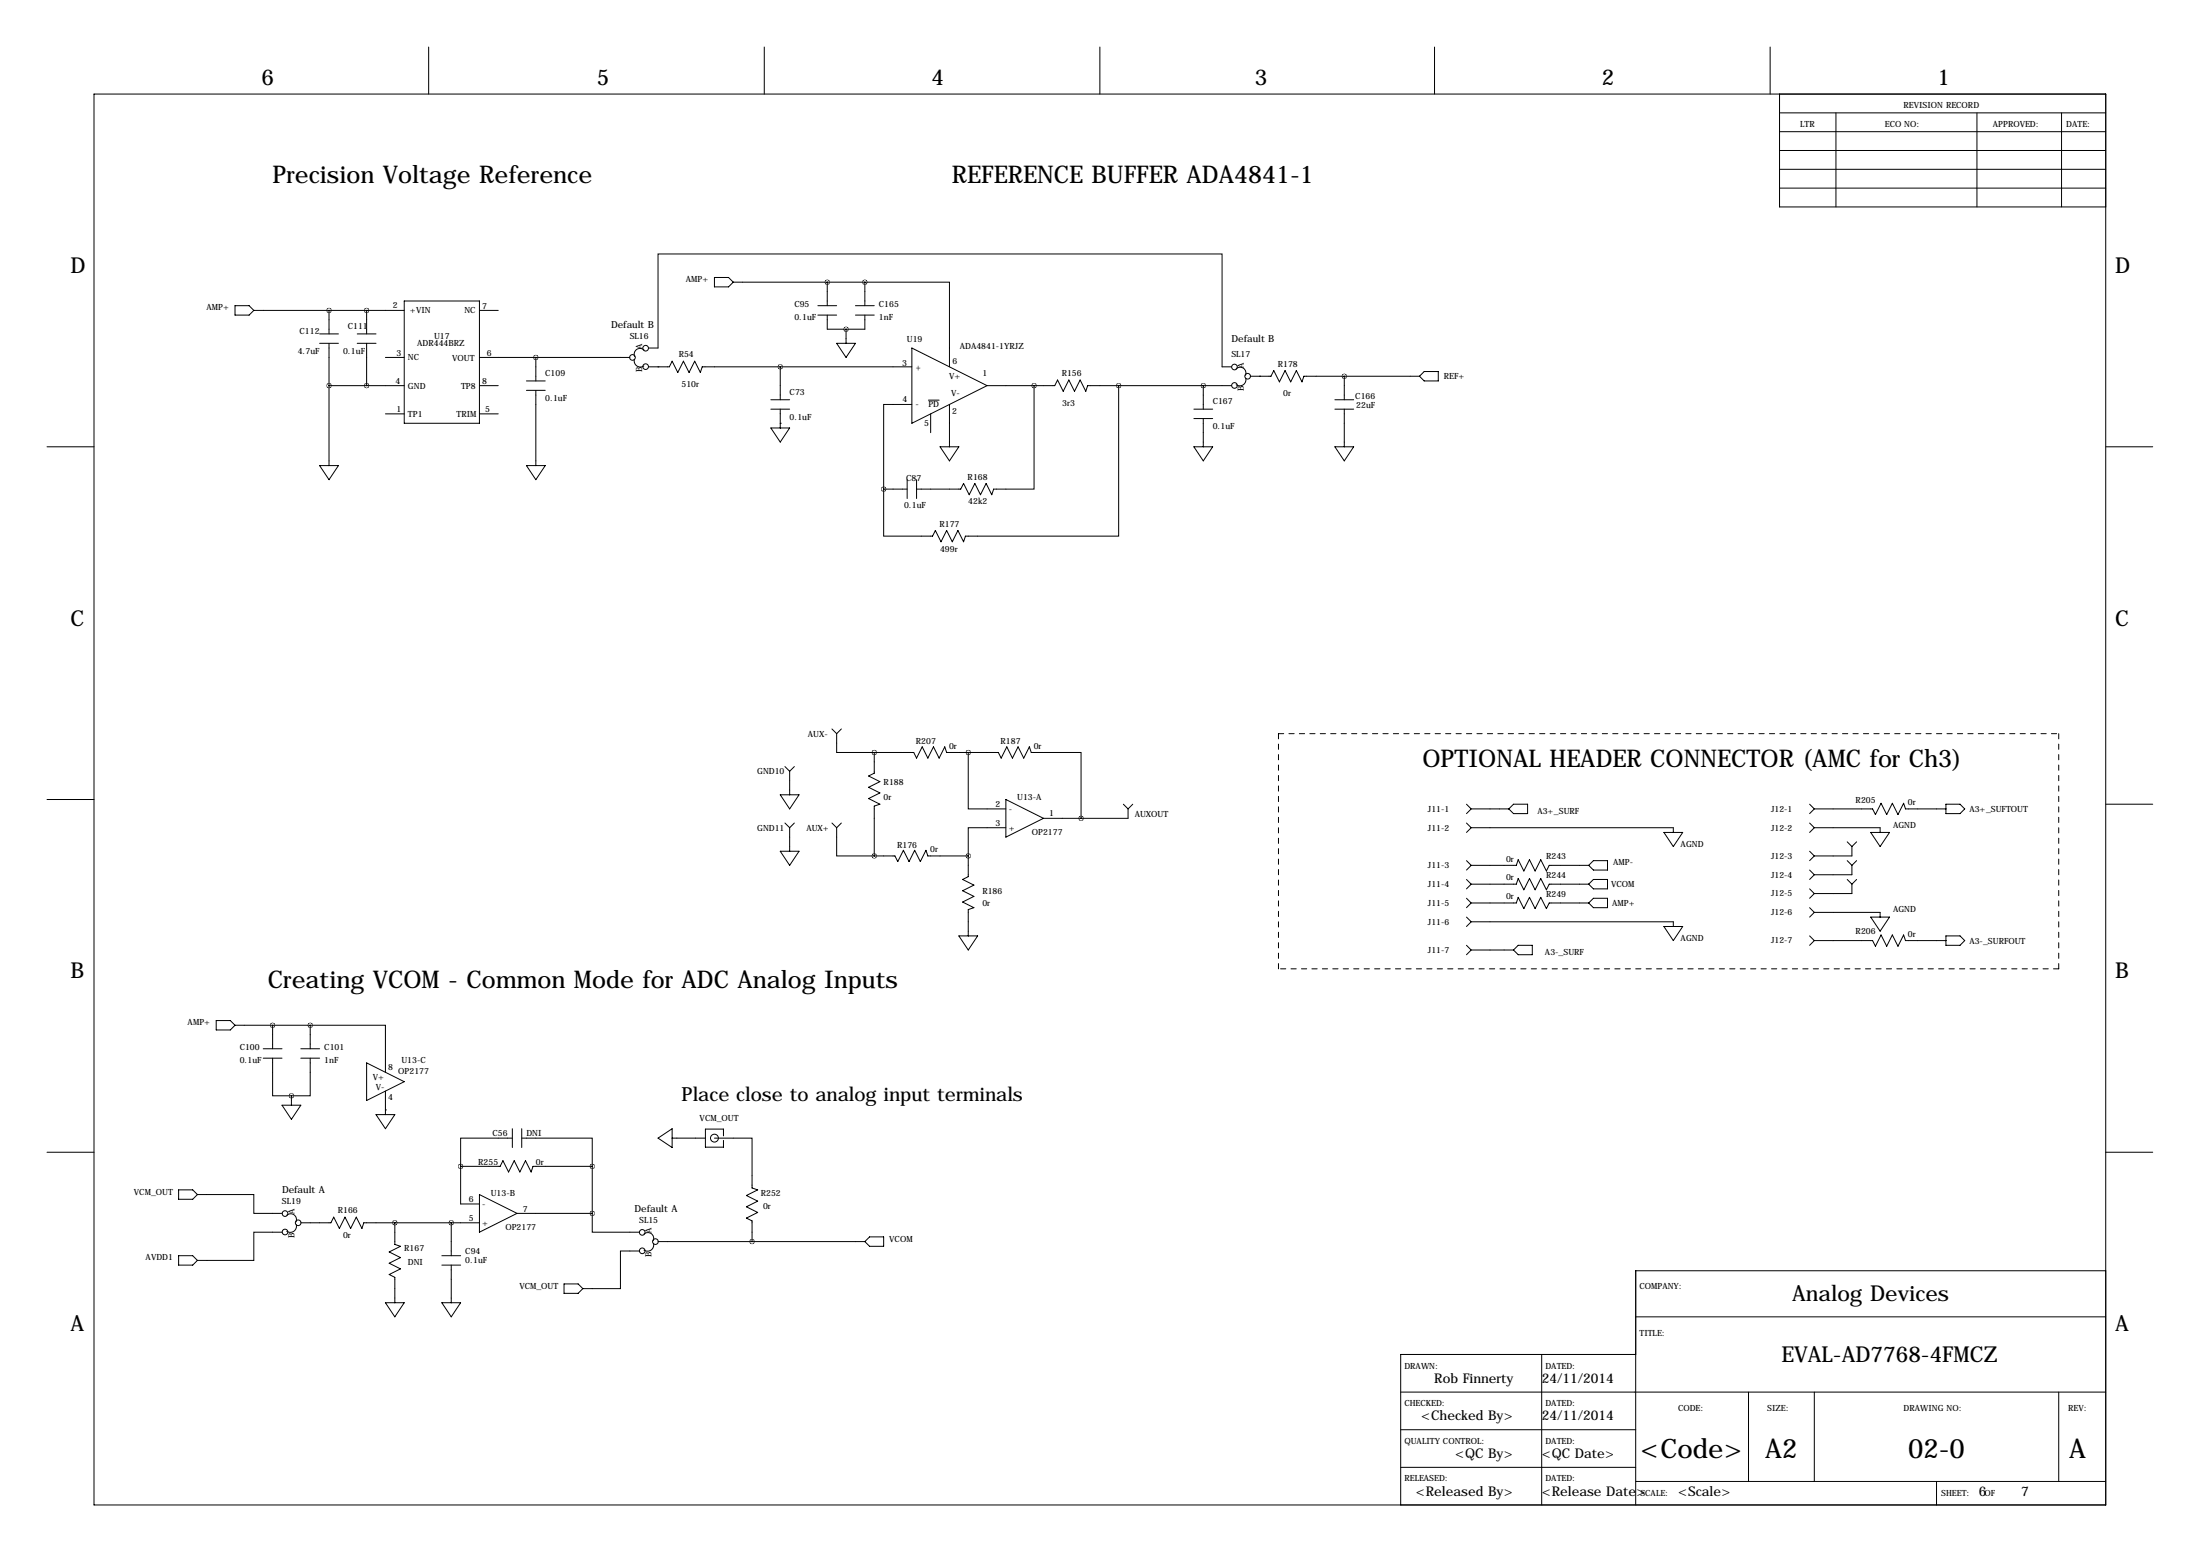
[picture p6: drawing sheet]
<svg xmlns="http://www.w3.org/2000/svg" width="594mm" height="419mm" viewBox="0 0 594 419" stroke-linecap="round" stroke-linejoin="round" font-family="sans-serif">
<g fill="none" stroke="#000" stroke-width=".27">
<path d="M115.8 12.7v12.7M206.5 12.7v12.7M297.2 12.7v12.7M387.6 12.7v12.7M478.3 12.7v12.7M25.4 25.4h543.6v381h-543.6zM480.8 25.4v30.5h88.2M480.8 30.5h88.2M480.8 35.6h88.2M496.1 30.5v25.4M534.2 30.5v25.4M557 30.5v25.4"/>
<path d="M480.8 40.6h88.2M480.8 45.7h88.2M480.8 50.8h88.2M193 74.9h3.8l1.3 1.3-1.3 1.3h-3.8zM198.1 76.2h35.6M223.5 76.2v6.4M233.7 76.2h22.8v22.9M233.7 76.2v6.4M63.5 82.6h3.8l1.3 1.2-1.3 1.3h-3.8zM68.6 83.8h40.6M86.4 90.2h5M86.4 92.7h5"/>
<path d="M88.9 83.8v6.4M88.9 92.7v33M96.5 90.2h5.1M96.5 92.7h5.1M99.1 83.8v6.4M99.1 92.7v11.4M104.1 96.5h5.1M109.2 81.3h20.3v33h-20.3zM129.5 83.8h5.1M129.5 96.5h40.7M144.8 96.5v6.4M171.4 97a1.68 1.68 0 0 0 .7 1.8 1.68 1.68 0 0 0 1.9 0"/>
<path d="M174 94.5a1.57 1.57 0 0 0-2-.1 1.57 1.57 0 0 0-.5 1.9M175.3 94h2.5v-25.4h152.4v30.5h2.5M175.3 99.1h5.5l.8-1.6 1.5 3.1 1.6-3.1 1.5 3.1 1.5-3.1 1.5 3.1 .5-1.5h56.7M177.8 99.1h.1M210.8 99.1v8.8M221 85.1h5.1M221 82.6h5.1M223.5 85.1v3.8h10.2v-3.8M226.1 92.7h5l-2.5 3.8zM228.6 88.9v3.8M231.1 85.1h5.1M231.1 82.6h5.1"/>
<path d="M246.4 94l20.3 10.1-20.3 10.2zM334 99.6a1.57 1.57 0 0 1 2-.2 1.57 1.57 0 0 1 .5 2M88.9 104.1h20.3M104.1 111.8h5.1M129.5 111.8h5.1M129.5 104.1h5.1M142.2 102.9h5.1M142.2 105.4h5.1M144.8 105.4v20.3M208.3 107.9h5.1M208.3 110.5h5.1M208.3 115.6h5.1l-2.6 3.8z"/>
<path d="M210.8 114.3h.1M210.8 110.5v5.1M246.4 109.2h-7.6v22.9M250.8 108.1h2.9M251.5 111.8v5M256.5 109.2v11.4M266.7 104.1h18.3l.8-1.5 1.5 3.1 1.5-3.1 1.5 3.1 1.5-3.1 1.6 3.1 .5-1.6h38.8M279.4 104.1v28h-10.9l-.5 1.5-1.6-3-1.5 3-1.5-3-1.5 3-1.6-3-.7 1.5h-12M302.3 104.1v40.7h-41.4l-.6 1.5-1.5-3-1.5 3-1.5-3-1.5 3-1.6-3-.7 1.5h-13.2v-12.7M322.6 110.5h5.1M322.6 113h5.1M325.1 104.1v6.4"/>
<path d="M325.1 113v7.6M336.6 102.1a1.68 1.68 0 0 1-.7 1.8 1.68 1.68 0 0 1-1.9 0M337.8 101.6h5.6l.8-1.5 1.5 3 1.5-3 1.5 3 1.6-3 1.5 3 .5-1.5h31.2M340.4 101.6h.1M360.7 107.9h5.1M360.7 110.5h5.1M363.2 101.6v6.3M363.2 110.5v10.1M383.5 101.6l1.3-1.3h3.8v2.6h-3.8zM12.7 120.6h12.7M86.4 125.7h5l-2.5 3.8zM142.2 125.7h5.1l-2.5 3.8z"/>
<path d="M238.8 132.1h6.3M245.1 129.5v5.1M247.6 129.5v5.1M254 120.6h5.1l-2.6 3.9zM322.6 120.6h5.1l-2.6 3.9zM360.7 120.6h5.1l-2.6 3.9zM569 120.6h12.7M224.8 196.8l1.3 1.3M226.1 198.1v5.1h10.1M227.3 196.8l-1.2 1.3M12.7 215.9h12.7M210.8 214.6h5.1l-2.5 3.8z"/>
<path d="M212.1 207l1.3 1.3M213.4 208.3v6.3M214.6 207l-1.2 1.3M236.2 203.2h10.7l.7 1.5 1.6-3 1.5 3 1.5-3 1.5 3 1.6-3 .5 1.5h13.9l.8 1.5 1.5-3 1.6 3 1.5-3 1.5 3 1.5-3 .5 1.5h13.5v17.8M236.2 203.2v5.6l-1.5 .7 3 1.6-3 1.5 3 1.5-3 1.5 3 1.6-1.5 .5v13.4M261.6 203.2v15.2h10.2M271.8 215.9l10.1 5.1-10.1 5.1zM303.5 217.2l1.3 1.2M304.8 218.4v2.6h-22.9M306.1 217.2l-1.3 1.2M396.2 217.2l1.3 1.2M397.5 218.4h10.2"/>
<path d="M397.5 218.4l-1.3 1.3M408.9 217.2h3.8v2.5h-3.8l-1.2-1.3zM488.9 217.2l1.3 1.2M490.2 218.4h15.8l.7 1.6 1.6-3.1 1.5 3.1 1.5-3.1 1.5 3.1 1.5-3.1 .6 1.5h10.9M490.2 218.4l-1.3 1.3M525.8 217.2h3.8l1.3 1.2-1.3 1.3h-3.8zM569 217.2h12.7M210.8 229.9h5.1l-2.5 3.8zM212.1 222.2l1.3 1.3M213.4 223.5v6.4M214.6 222.2l-1.2 1.3M224.8 222.2l1.3 1.3"/>
<path d="M226.1 223.5v7.6h10.1M227.3 222.2l-1.2 1.3M236.2 231.1h5.6l.8 1.6 1.5-3.1 1.5 3.1 1.5-3.1 1.6 3.1 1.5-3.1 .5 1.5h10.9M261.6 231.1v5.6l-1.5 .8 3 1.5-3 1.5 3 1.6-3 1.5 3 1.5-1.5 .5v7.1M271.8 223.5h-10.2v7.6M396.2 222.2l1.3 1.3M396.2 232.4l1.3 1.3M396.2 237.5l1.3 1.3M397.5 223.5h54.6v1.3M397.5 223.5l-1.3 1.3M397.5 233.7h12.2l.5-1.5 1.5 3 1.6-3 1.5 3 1.5-3 1.5 3 .8-1.5h10.7M397.5 233.7l-1.3 1.2"/>
<path d="M397.5 238.8h12.2l.5-1.6 1.5 3.1 1.6-3.1 1.5 3.1 1.5-3.1 1.5 3.1 .8-1.5h10.7M397.5 238.8l-1.3 1.2M429.3 238.8l1.2-1.3h3.8v2.5h-3.8zM430.5 232.4h3.8v2.5h-3.8l-1.2-1.2zM449.6 224.8h5.1l-2.6 3.8zM488.9 222.2l1.3 1.3M488.9 229.9l1.3 1.2M488.9 234.9l1.3 1.3M490.2 223.5h17.8v1.3M490.2 223.5l-1.3 1.3M490.2 231.1l-1.3 1.3M490.2 236.2l-1.3 1.3"/>
<path d="M499.1 232.4l1.3 1.3M499.1 227.3l1.3 1.3M499.1 237.5l1.3 1.3M500.4 228.6v2.5h-10.2M500.4 233.7v2.5h-10.2M500.4 238.8v2.5h-10.2M501.6 227.3l-1.2 1.3M501.6 232.4l-1.2 1.3M501.6 237.5l-1.2 1.3M505.5 224.8h5l-2.5 3.8zM259.1 252.7h5.1l-2.6 3.8zM396.2 242.6l1.3 1.2"/>
<path d="M396.2 247.6l1.3 1.3M396.2 255.3l1.3 1.2M397.5 243.8h12.2l.5-1.5 1.5 3.1 1.6-3.1 1.5 3.1 1.5-3.1 1.5 3.1 .8-1.6h10.7M397.5 243.8l-1.3 1.3M397.5 248.9h54.6v1.3M397.5 248.9l-1.3 1.3M397.5 256.5h11.4M397.5 256.5l-1.3 1.3M408.9 256.5l1.3-1.2h3.8v2.5h-3.8zM430.5 242.6h3.8v2.5h-3.8l-1.2-1.3zM449.6 250.2h5.1l-2.6 3.8zM488.9 240l1.3 1.3"/>
<path d="M488.9 245.1l1.3 1.3M488.9 252.7l1.3 1.3M490.2 241.3l-1.3 1.3M490.2 246.4h17.8v1.2M490.2 246.4l-1.3 1.2M490.2 254h15.8l.7 1.5 1.6-3 1.5 3 1.5-3 1.5 3 1.5-3 .6 1.5h10.9M490.2 254l-1.3 1.3M505.5 247.6h5l-2.5 3.9zM525.8 252.7h3.8l1.3 1.3-1.3 1.3h-3.8zM58.4 275.6h3.8l1.3 1.3-1.3 1.2h-3.8zM63.5 276.9h20.3M73.7 276.9v6.3"/>
<path d="M83.8 276.9h20.3v12.7M83.8 276.9v6.3M71.1 285.8h5.1M71.1 283.2h5.1M73.7 285.8v10.1h5M76.2 298.4h5.1l-2.6 3.9zM78.7 295.9v2.5M81.3 285.8h5.1M81.3 283.2h5.1M83.8 285.8v10.1h-5.1M99.1 287l10.1 5.1-10.1 5.1zM104.1 299.7h.1"/>
<path d="M104.1 294.6v6.4M12.7 311.1h12.7M101.6 301h5.1l-2.6 3.8zM124.5 315v10.1h5M124.5 315h10.6l.8-1.6 1.5 3.1 1.5-3.1 1.6 3.1 1.5-3.1 1.5 3.1 .5-1.5h16M138.4 307.3h-13.9v7.7M138.4 304.8v5.1M141 307.3h19v7.7M141 304.8v5.1M160 315v12.7M177.8 307.3l3.8-2.5v5.1zM181.6 307.3h8.9"/>
<path d="M193 307.3h.1M193 307.3h10.2v13.5l1.5 .5-3 1.5 3 1.6-3 1.5 3 1.5-3 1.5 1.5 .8v5.6M195.5 306.7v-1.8h-4.9v4.9h4.9v-1.9M569 311.1h12.7M48.3 339.1h3.8l1.2 1.3-1.2 1.2h-3.8zM48.3 321.3h3.8l1.2 1.3-1.2 1.2h-3.8zM53.3 322.6h15.3v5.1h7.6M76.2 332.7h-7.6v7.7h-15.3M77.5 328.2a1.57 1.57 0 0 1 1.9-.2 1.57 1.57 0 0 1 .6 2M80.1 330.7a1.68 1.68 0 0 1-.7 1.8 1.68 1.68 0 0 1-1.9 0M81.3 330.2h8.1l.8-1.5 1.5 3 1.5-3 1.5 3 1.6-3 1.5 3 .5-1.5h31.2M106.7 330.2v5.8l1.5 .5-3 1.6 3 1.5-3 1.5 3 1.5-3 1.6 1.5 .7v6.9"/>
<path d="M119.4 339.1h5.1M121.9 330.2v8.9M129.5 322.6l10.2 5.1-10.2 5zM139.7 327.7h20.3M160 327.7v5h12.7M172.7 337.8h-5.1v10.2h-10.1M174 333.3a1.57 1.57 0 0 1 2-.2 1.57 1.57 0 0 1 .5 1.9M176.6 335.8a1.68 1.68 0 0 1-.7 1.8 1.68 1.68 0 0 1-1.9 0M177.8 335.3h55.9M234.9 334h3.9v2.5h-3.9l-1.2-1.2zM104.1 351.8h5.1l-2.5 3.8zM119.4 341.6h5.1"/>
<path d="M119.4 351.8h5.1l-2.6 3.8zM121.9 341.6v10.2M152.4 346.7h3.8l1.3 1.3-1.3 1.2h-3.8zM442 355.6h127M569 343.2h-127v63.2M378.5 375.9h190.5M416.6 365.8v40.6M442 365.8h-63.5v40.6M472.4 375.9v24.1M490.2 375.9v24.1M556.3 375.9v24.1M378.5 386.1h63.5"/>
<path d="M378.5 396.2h63.5M442 400h127M523.2 400v6.4"/>
<circle cx="170.9" cy="96.5" r=".76"/>
<circle cx="174.4" cy="94" r=".76"/>
<circle cx="174.4" cy="99" r=".76"/>
<circle cx="333.6" cy="99.1" r=".76"/>
<circle cx="333.6" cy="104.1" r=".76"/>
<circle cx="337.1" cy="101.6" r=".76"/>
<circle cx="193" cy="307.3" r="1.07"/>
<circle cx="77" cy="332.7" r=".76"/>
<circle cx="77" cy="327.7" r=".76"/>
<circle cx="80.6" cy="330.2" r=".76"/>
<circle cx="173.5" cy="332.8" r=".76"/>
<circle cx="173.5" cy="337.8" r=".76"/>
<circle cx="177.1" cy="335.3" r=".76"/>
</g>
<path d="M345.4 198.1h210.9M556.3 198.1v63.5M345.4 261.6v-63.5M556.3 261.6h-210.9" fill="none" stroke="#000" stroke-width=".27" stroke-dasharray="1.4 1.4"/>
<path d="M99 83.8a.05 .05 0 0 0 .1 0 .05 .05 0 0 0-.1 0zM99 104.1a.05 .05 0 0 0 .1 0 .05 .05 0 0 0-.1 0zM83.8 276.9a.05 .05 0 0 0 .1 0 .05 .05 0 0 0-.1 0zM73.6 276.9a.05 .05 0 0 0 .1 0 .05 .05 0 0 0-.1 0zM78.7 295.9a.05 .05 0 0 0 .1 0 .05 .05 0 0 0-.1 0zM160 327.7a.05 .05 0 0 0 .1 0 .05 .05 0 0 0-.1 0zM106.6 330.2a.05 .05 0 0 0 .1 0 .05 .05 0 0 0-.1 0zM124.4 315a.05 .05 0 0 0 .1 0 .05 .05 0 0 0-.1 0zM160 315a.05 .05 0 0 0 .1 0 .05 .05 0 0 0-.1 0zM121.9 330.2a.05 .05 0 0 0 .1 0 .05 .05 0 0 0-.1 0zM223.5 76.2a.05 .05 0 0 0 .1 0 .05 .05 0 0 0-.1 0zM233.6 76.2a.05 .05 0 0 0 .1 0 .05 .05 0 0 0-.1 0zM363.2 101.6a.05 .05 0 0 0 .1 0 .05 .05 0 0 0-.1 0zM325.1 104.1a.05 .05 0 0 0 .1 0 .05 .05 0 0 0-.1 0zM236.2 231.1a.05 .05 0 0 0 .1 0 .05 .05 0 0 0-.1 0zM236.2 203.2a.05 .05 0 0 0 .1 0 .05 .05 0 0 0-.1 0zM261.6 203.2a.05 .05 0 0 0 .1 0 .05 .05 0 0 0-.1 0zM261.6 231.1a.05 .05 0 0 0 .1 0 .05 .05 0 0 0-.1 0zM144.7 96.5a.05 .05 0 0 0 .1 0 .05 .05 0 0 0-.1 0zM210.8 99.1a.05 .05 0 0 0 .1 0 .05 .05 0 0 0-.1 0zM238.7 132.1a.05 .05 0 0 0 .1 0 .05 .05 0 0 0-.1 0zM302.2 104.1a.05 .05 0 0 0 .1 0 .05 .05 0 0 0-.1 0z" fill="#000" stroke="#000" stroke-width="1.3"/>
<g font-size="7.3">
<text x="443.3" y="393.7">&lt;Code&gt;</text>
<text x="477" y="393.7">A2</text>
<text x="515.6" y="393.7">02-0</text>
<text x="559.1" y="393.7">A</text>
</g>
<g font-size="6.6">
<text x="73.6" y="49.5">Precision Voltage Reference</text>
<text x="257.2" y="49.5">REFERENCE BUFFER ADA4841-1</text>
<text x="384.3" y="207">OPTIONAL HEADER CONNECTOR (AMC for Ch3)</text>
<text x="72.4" y="266.7">Creating VCOM - Common Mode for ADC Analog Inputs</text>
</g>
<g font-size="5.9">
<text x="70.6" y="22.9">6</text>
<text x="161.3" y="22.9">5</text>
<text x="251.7" y="22.9">4</text>
<text x="339.1" y="22.9">3</text>
<text x="432.8" y="22.9">2</text>
<text x="523.5" y="22.9">1</text>
<text x="19" y="73.7">D</text>
<text x="571.5" y="73.7">D</text>
<text x="19" y="168.9">C</text>
<text x="571.5" y="168.9">C</text>
<text x="19" y="264.2">B</text>
<text x="571.5" y="264.2">B</text>
<text x="484.2" y="351.3">Analog Devices</text>
<text x="19" y="359.4">A</text>
<text x="571.5" y="359.4">A</text>
<text x="481.3" y="367.8">EVAL-AD7768-4FMCZ</text>
</g>
<text font-size="5.3" x="184.2" y="297.2">Place close to analog input terminals</text>
<g font-size="3.6">
<text x="387.5" y="373.4">Rob Finnerty</text>
<text x="416.6" y="373.4">24/11/2014</text>
<text x="384" y="383.5">&lt;Checked By&gt;</text>
<text x="416.6" y="383.5">24/11/2014</text>
<text x="393.1" y="393.7">&lt;QC By&gt;</text>
<text x="416.6" y="393.7">&lt;QC Date&gt;</text>
<text x="382.5" y="403.9">&lt;Released By&gt;</text>
<text x="416.6" y="403.9">&lt;Release Date&gt;</text>
<text x="453.4" y="403.9">&lt;Scale&gt;</text>
<text x="534.7" y="403.9">6</text>
<text x="546.1" y="403.9">7</text>
</g>
<g font-size="2.6">
<text x="165.1" y="88.6">Default B</text>
<text x="332.7" y="92.4">Default B</text>
<text x="76.2" y="322.2">Default A</text>
<text x="171.4" y="327.3">Default A</text>
</g>
<g font-size="2.3">
<text x="514.4" y="29.2">REVISION RECORD</text>
<text x="486.4" y="34.3">LTR</text>
<text x="509.3" y="34.3">ECO NO:</text>
<text x="538.5" y="34.3">APPROVED:</text>
<text x="558.3" y="34.3">DATE:</text>
<text x="185.3" y="76.2">AMP+</text>
<text x="55.8" y="83.8">AMP+</text>
<text x="106.1" y="83.1">2</text>
<text x="130.3" y="83.3">7</text>
<text x="214.6" y="82.9">C95</text>
<text x="237.5" y="82.9">C165</text>
<text x="94" y="88.9">C111</text>
<text x="110.7" y="84.6">+VIN</text>
<text x="125.5" y="84.6">NC</text>
<text x="214.6" y="86.4">0.1uF</text>
<text x="237.5" y="86.4">1nF</text>
<text x="80.4" y="95.6">4.7uF</text>
<text x="81" y="90.2">C112</text>
<text x="92.7" y="95.6">0.1uF</text>
<text x="112.7" y="93.6">ADR444BRZ</text>
<text x="117.3" y="91.4">U17</text>
<text x="170.2" y="91.4">SL16</text>
<text x="173.5" y="94.2" transform="rotate(-90 173.5 94.2)">A</text>
<text x="245" y="92.5">U19</text>
<text x="259.3" y="94.3">ADA4841-1YRJZ</text>
<text x="107.1" y="96">3</text>
<text x="110.2" y="97.3">NC</text>
<text x="122.2" y="97.6">VOUT</text>
<text x="131.6" y="96">6</text>
<text x="147.3" y="101.6">C109</text>
<text x="173.5" y="100.5" transform="rotate(-90 173.5 100.5)">B</text>
<text x="183.4" y="96.5">R54</text>
<text x="243.8" y="98.8">3</text>
<text x="248.7" y="100.1" transform="rotate(-90 248.7 100.1)">+</text>
<text x="257.4" y="98.3">6</text>
<text x="265.4" y="101.6">1</text>
<text x="286.9" y="101.6">R156</text>
<text x="332.7" y="96.5">SL17</text>
<text x="336.1" y="99.3" transform="rotate(-90 336.1 99.3)">A</text>
<text x="345.3" y="99.1">R178</text>
<text x="106.9" y="103.6">4</text>
<text x="110.2" y="104.9">GND</text>
<text x="124.6" y="104.9">TP8</text>
<text x="130.3" y="103.6">8</text>
<text x="184.2" y="104.5">510r</text>
<text x="213.4" y="106.7">C73</text>
<text x="256.4" y="102.4">V+</text>
<text x="257" y="107">V-</text>
<text x="336.1" y="105.6" transform="rotate(-90 336.1 105.6)">B</text>
<text x="346.7" y="107">0r</text>
<text x="366.2" y="107.7">C166</text>
<text x="390.1" y="102.4">REF+</text>
<text x="107.1" y="111.3">1</text>
<text x="110.2" y="112.6">TP1</text>
<text x="123.4" y="112.6">TRIM</text>
<text x="131.1" y="111.3">5</text>
<text x="147.3" y="108.3">0.1uF</text>
<text x="213.4" y="113.4">0.1uF</text>
<text x="243.8" y="108.5">4</text>
<text x="247.4" y="110">-</text>
<text x="250.8" y="110">PD</text>
<text x="257.3" y="111.8">2</text>
<text x="287" y="109.6">3r3</text>
<text x="327.7" y="109.2">C167</text>
<text x="366.5" y="110.1">22uF</text>
<text x="249.7" y="115.2">5</text>
<text x="327.7" y="115.9">0.1uF</text>
<text x="244.8" y="129.9">C87</text>
<text x="261.5" y="129.5">R168</text>
<text x="244.3" y="137.2">0.1uF</text>
<text x="261.6" y="136.2">42k2</text>
<text x="253.8" y="142.2">R177</text>
<text x="254" y="148.9">499r</text>
<text x="218.3" y="198.9">AUX-</text>
<text x="247.5" y="201">R207</text>
<text x="256.4" y="202.2">0r</text>
<text x="270.3" y="201">R187</text>
<text x="279.3" y="202.2">0r</text>
<text x="204.6" y="209.1">GND10</text>
<text x="238.8" y="212.1">R188</text>
<text x="238.8" y="215.9">0r</text>
<text x="268.9" y="217.9">2</text>
<text x="272.5" y="219.2">-</text>
<text x="274.8" y="216.2">U13-A</text>
<text x="283.5" y="220.5">1</text>
<text x="306.6" y="220.5">AUXOUT</text>
<text x="385.8" y="219.2">J11-1</text>
<text x="415.4" y="219.7">A3+_SURF</text>
<text x="478.5" y="219.2">J12-1</text>
<text x="501.4" y="216.8">R205</text>
<text x="515.5" y="217.4">0r</text>
<text x="532.1" y="219.2">A3+_SUFTOUT</text>
<text x="204.6" y="224.3">GND11</text>
<text x="217.9" y="224.3">AUX+</text>
<text x="268.9" y="223">3</text>
<text x="272.5" y="224.3">+</text>
<text x="278.8" y="225.4">OP2177</text>
<text x="385.8" y="224.3">J11-2</text>
<text x="478.5" y="224.3">J12-2</text>
<text x="511.5" y="223.5">AGND</text>
<text x="242.4" y="228.9">R176</text>
<text x="251.4" y="230.1">0r</text>
<text x="406.9" y="232.7">0r</text>
<text x="417.8" y="232">R243</text>
<text x="435.9" y="233.7">AMP-</text>
<text x="454.1" y="228.6">AGND</text>
<text x="478.5" y="231.9">J12-3</text>
<text x="385.8" y="234.4">J11-3</text>
<text x="385.8" y="239.5">J11-4</text>
<text x="406.9" y="237.7">0r</text>
<text x="417.8" y="237.1">R244</text>
<text x="435.4" y="239.6">VCOM</text>
<text x="478.5" y="237">J12-4</text>
<text x="265.4" y="241.3">R186</text>
<text x="265.4" y="244.6">0r</text>
<text x="385.8" y="244.6">J11-5</text>
<text x="406.9" y="242.8">0r</text>
<text x="417.8" y="242.2">R249</text>
<text x="435.6" y="244.6">AMP+</text>
<text x="478.5" y="242.1">J12-5</text>
<text x="385.8" y="249.7">J11-6</text>
<text x="478.5" y="247.1">J12-6</text>
<text x="511.5" y="246.4">AGND</text>
<text x="385.8" y="257.3">J11-7</text>
<text x="417.4" y="257.8">A3-_SURF</text>
<text x="454.1" y="254">AGND</text>
<text x="478.5" y="254.8">J12-7</text>
<text x="501.4" y="252.3">R206</text>
<text x="515.5" y="253">0r</text>
<text x="532.1" y="254.8">A3-_SURFOUT</text>
<text x="50.7" y="276.9">AMP+</text>
<text x="64.8" y="283.6">C100</text>
<text x="64.8" y="287">0.1uF</text>
<text x="87.6" y="283.6">C101</text>
<text x="87.6" y="287">1nF</text>
<text x="108.5" y="287">U13-C</text>
<text x="100.7" y="291.6">V+</text>
<text x="104.9" y="289.1">8</text>
<text x="107.6" y="289.9">OP2177</text>
<text x="101.5" y="294.4">V-</text>
<text x="104.9" y="297">4</text>
<text x="189" y="302.6">VCM_OUT</text>
<text x="133.1" y="306.9">C56</text>
<text x="142.2" y="306.9">DNI</text>
<text x="129.2" y="314.5">R255</text>
<text x="144.8" y="314.5">0r</text>
<text x="36.2" y="322.6">VCM_OUT</text>
<text x="132.6" y="322.8">U13-B</text>
<text x="205.6" y="322.9">R252</text>
<text x="76.2" y="325.1">SL19</text>
<text x="79.5" y="327.9" transform="rotate(-90 79.5 327.9)">A</text>
<text x="91.3" y="327.7">R166</text>
<text x="126.7" y="324.6">6</text>
<text x="126.7" y="329.7">5</text>
<text x="130.3" y="325.9">-</text>
<text x="141.2" y="327.2">7</text>
<text x="206.2" y="326.4">0r</text>
<text x="79.5" y="334.2" transform="rotate(-90 79.5 334.2)">B</text>
<text x="92.7" y="334.4">0r</text>
<text x="130.3" y="331">+</text>
<text x="136.6" y="332.1">OP2177</text>
<text x="172.7" y="330.2">SL15</text>
<text x="176.1" y="333" transform="rotate(-90 176.1 333)">A</text>
<text x="240.3" y="335.3">VCOM</text>
<text x="39.4" y="340.4">AVDD1</text>
<text x="109.2" y="337.8">R167</text>
<text x="110.2" y="341.6">DNI</text>
<text x="125.7" y="338.6">C94</text>
<text x="125.7" y="341.2">0.1uF</text>
<text x="176.1" y="339.3" transform="rotate(-90 176.1 339.3)">B</text>
<text x="140.3" y="348">VCM_OUT</text>
<text x="443" y="348">COMPANY:</text>
<text x="443" y="360.7">TITLE:</text>
<text x="379.5" y="369.6">DRAWN:</text>
<text x="417.6" y="369.6">DATED:</text>
<text x="379.5" y="379.7">CHECKED:</text>
<text x="417.6" y="379.7">DATED:</text>
<text x="453.4" y="381">CODE:</text>
<text x="477.5" y="381">SIZE:</text>
<text x="514.4" y="381">DRAWING NO:</text>
<text x="558.8" y="381">REV:</text>
<text x="379.5" y="389.9">QUALITY CONTROL:</text>
<text x="417.6" y="389.9">DATED:</text>
<text x="379.5" y="400">RELEASED:</text>
<text x="417.6" y="400">DATED:</text>
<text x="443.2" y="403.9">SCALE:</text>
<text x="524.5" y="403.9">SHEET:</text>
<text x="536.2" y="403.9">OF</text>
</g>
</svg>
